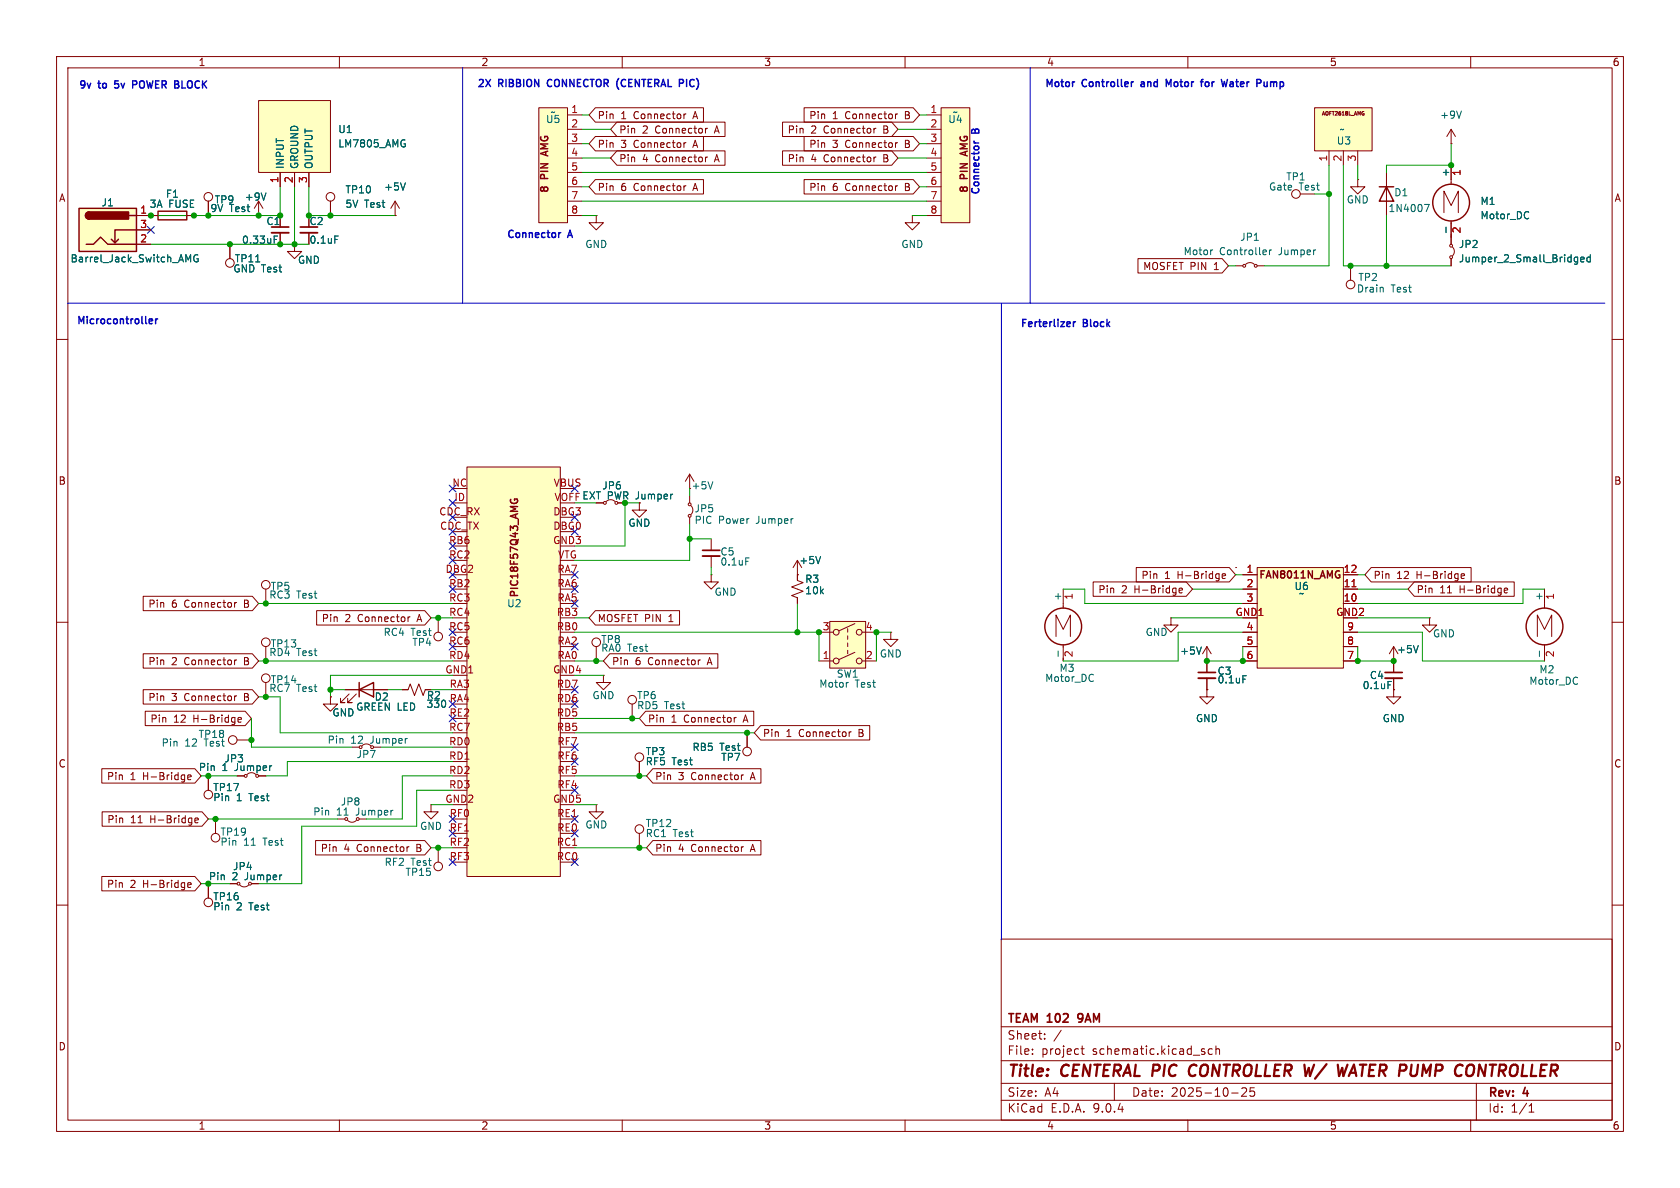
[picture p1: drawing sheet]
<svg xmlns="http://www.w3.org/2000/svg" width="297mm" height="210mm" viewBox="0 0 297 210" stroke-linecap="round" stroke-linejoin="round" font-family="sans-serif">
<g fill="none" stroke="#840000" stroke-width=".18">
<path d="M10 10h277v190h-277zM12 12h273v186h-273zM60 10v2M110 10v2M160 10v2M210 10v2M260 10v2M26.7 38.1h7.6M54.6 41.1v2.1M10 60h2M285 60h2M125.7 95.3v2"/>
<path d="M125.7 98.3v2M10 110h2M105.4 114.3v2.5M106.7 119.4v1.3h1.2l-1.2 1.2-1.3-1.2h1.3M106.7 119.4h.1M125.7 101.6v1.3h1.3l-1.3 1.2-1.2-1.2h1.2M125.7 101.6h.1M141 101.6v1l1 .4-2 .8 2 .7-2 .8 1 .4v1M285 110h2M58.4 123.2v1.3h1.3l-1.3 1.2-1.3-1.2h1.3M58.4 123.2h.1M111.8 124.5v2.5"/>
<path d="M10 160h2M177 166h108v32h-108zM285 160h2M60 198v2M110 198v2M160 198v2M177 194.5h108M177 191.5h108M177 187.5h108M177 181.5h108M182.5 186.3v.1M182.5 185.5v.1"/>
<path d="M184.7 183.6v.1M184.7 182.8v.1M187.6 182.1l-1.3 2M191.1 185.4h.6M191.3 184.9v1.3l.4 .2M197 191.5v3M210 198v2M214.3 185.5l-.4-.1-.3 .3v.4l.1 .2h.6M215 185.5l.2-.1 .3 .1 .1 .9M215 184.9v1.5M217.7 193.2h1.2M219.5 192.4l.6-.1 .2 .1 .1 .3-.9 1.1h.9"/>
<path d="M221.7 192.3h-.7v.7l.2-.1h.5l.1 .3-.1 .5-.2 .1-.5-.1M260 198v2M261 191.5v6.5M270.3 196.6h.9M270.3 195.5l.4-.4v1.5"/>
<circle cx="105.4" cy="113.5" r=".76"/>
<circle cx="111.8" cy="123.7" r=".76"/>
</g>
<path d="M210.3 189.9a.68 .68 0 0 0 .9 .2M211.2 188.2a.77 .77 0 0 0-.9 .5M238.2 188.2l-.7 2M238.7 189.6h1M239.4 188.2l-1 2M260.6 188.5l-.1 1M261.6 188.2l-.3 2" fill="none" stroke="#840000" stroke-width=".4"/>
<path d="M53.1 40.1h3M124.2 97.3h3.1M190.6 179.3v.7" fill="none" stroke="#840000" stroke-width=".3"/>
<path d="M53.1 41.1h3M124.2 98.3h3.1" fill="none" stroke="#840000" stroke-width=".33"/>
<path d="M59.2 41.7h.6M131.8 98.6h.6" fill="none" stroke="#006464" stroke-width=".18"/>
<path d="M27.9 37.3h5.1v1.6h-5.1z" fill="none" stroke="#840000" stroke-width=".25"/>
<path d="M95.2 19.1h5.1v20.3h-5.1z" fill="#ffffc2"/>
<g fill="none" stroke="#840000" stroke-width=".18">
<path d="M95.2 19.1h5.1v20.3h-5.1zM100.3 20.3h2.6M100.3 22.9h2.6M100.3 25.4h2.6M100.3 27.9h2.6M100.3 30.5h2.6M100.3 33h2.6M100.3 35.6h2.6M100.3 38.1h2.6M113 88.9v1.3h1.3l-1.3 1.2-1.2-1.2h1.2M121.9 83.8l-.7 1.3M121.9 83.8l.8 1.3"/>
<path d="M121.9 83.8v2.6M47 120.7v2.5"/>
<circle cx="47" cy="119.9" r=".76"/>
</g>
<path d="M95.6 27.1l1.2 .5" fill="none" stroke="#840000" stroke-width=".25"/>
<path d="M126 85.2l-.4 1.2" fill="none" stroke="#006464" stroke-width=".18"/>
<path d="M45.7 17.8h12.7v12.7h-12.7z" fill="#ffffc2"/>
<g fill="none" stroke="#840000" stroke-width=".18">
<path d="M45.7 17.8h12.7v12.7h-12.7zM45.7 38.1h.1M45.7 35.6l-.7 1.2M45.7 35.6l.8 1.2M45.7 35.6v2.5M49.5 30.5v2.5M52.1 30.5v2.5M54.6 30.5v2.5M58.4 35.6v2.5M69.8 38.1h.1M69.8 35.6l-.7 1.2M69.8 35.6l.8 1.2"/>
<path d="M69.8 35.6v2.5M161.3 38.1v1.3h-1.3l1.3 1.2 1.3-1.2h-1.3M161.3 38.1h.1M64 131.8a1.08 1.08 0 0 1 1.5 0M61.5 145a1.08 1.08 0 0 0 1.5 0M76.2 142.2v1.3h1.3l-1.3 1.3-1.3-1.3h1.3M76.2 142.2h.1"/>
<circle cx="58.4" cy="34.8" r=".76"/>
<circle cx="63.8" cy="132.1" r=".25"/>
<circle cx="61.2" cy="144.8" r=".25"/>
</g>
<path d="M47 34.1l-.4 1.3M71.4 25.4h.3v.5l-.3 .1M71.5 24.7l.1 .1M71.7 32.3l-.5 1.3" fill="none" stroke="#006464" stroke-width=".18"/>
<path d="M166.4 19.1h5v20.3h-5z" fill="#ffffc2"/>
<g fill="none" stroke="#840000" stroke-width=".18">
<path d="M166.4 19.1h5v20.3h-5zM36.8 35.6v2.5M105.4 38.1v1.3h-1.3l1.3 1.2 1.3-1.2h-1.3M105.4 38.1h.1M163.8 20.3h2.6M163.8 22.9h2.6M163.8 25.4h2.6M163.8 27.9h2.6M163.8 30.5h2.6M163.8 33h2.6M163.8 35.6h2.6M163.8 38.1h2.6"/>
<circle cx="36.8" cy="34.8" r=".76"/>
</g>
<path d="M169.7 27.1l1.3 .5" fill="none" stroke="#840000" stroke-width=".25"/>
<path d="M222.2 100.3h15.3v17.8h-15.3z" fill="#ffffc2"/>
<g fill="none" stroke="#840000" stroke-width=".18">
<path d="M218.4 100.3h.1M219.7 101.6h2.5M219.7 104.1h2.5M219.7 106.7h2.5M219.7 111.8h2.5M219.7 114.3h2.5M219.7 116.8h2.5M222.2 100.3h15.3v17.8h-15.3zM237.5 101.6h2.5M237.5 104.1h2.5M237.5 106.7h2.5M237.5 111.8h2.5"/>
<path d="M237.5 114.3h2.5M237.5 116.8h2.5M271.8 112.5v-3.8l1.2 2.6 1.3-2.6v3.8M273 104.1v3.4M273 114v2.8"/>
</g>
<g fill="none" stroke="#840000" stroke-width=".25">
<path d="M236.6 101.6h.3l-.1 .5"/>
<circle cx="273" cy="110.7" r="3.3"/>
</g>
<path d="M239 103.7h.7" fill="none" stroke="#a90000" stroke-width=".18"/>
<path d="M272.1 115.1v1M278.8 119.8h.1M278.9 120.9h-.1" fill="none" stroke="#006464" stroke-width=".18"/>
<path d="M14 36.8h10.1v7.7h-10.1z" fill="#ffffc2"/>
<g fill="none" stroke="#840000" stroke-width=".25">
<path d="M14 36.8h10.1v7.7h-10.1zM15.7 37.5a.64 .64 0 0 0-.6 .6 .64 .64 0 0 0 .6 .6M22.9 38.1h1.2M15.2 43.2h1.3l1.3-1.3 1.2 1.3h5.1M21 42.3l-.7 .6M24.1 40.6h-3.8v2.3l-.6-.6"/>
<circle cx="188" cy="110.7" r="3.3"/>
</g>
<g fill="#840000" stroke="#840000" stroke-width=".25">
<path d="M15.3 37.7l.4-.2v1.2a.63 .63 0 0 1-.5-.4 .63 .63 0 0 1 .1-.6z"/>
<path d="M15.7 37.5h7v1.2h-7z"/>
</g>
<g fill="none" stroke="#840000" stroke-width=".18">
<path d="M24.1 38.1h2.6M24.1 40.6h2.6M24.1 43.2h2.6M40.6 43.2v2.5M49.5 41.1v2.1M52.1 43.2v1.3h1.2l-1.2 1.2-1.3-1.2h1.3M52.1 43.2h.1M140.2 100.3l.8-1.2v2.5M141 101.6h.1M157.5 111.8v1.2h1.2l-1.2 1.3-1.3-1.3h1.3M157.5 111.8h.1M186.7 112.5v-3.8l1.3 2.6 1.2-2.6v3.8"/>
<path d="M188 104.1v3.4M188 114v2.8M207 109.2v1.3h1.3l-1.3 1.3-1.3-1.3h1.3M207 109.2h.1M213.4 116.8h.1M213.4 114.3v4.6M213.4 119.9v2M213.4 114.3l-.8 1.3M213.4 114.3l.7 1.3M245.6 115.6l.8-1.3v4.6M246.4 116.8h.1M246.4 119.9v2"/>
<path d="M252.7 109.2v1.3h1.3l-1.3 1.3-1.2-1.3h1.2M252.7 109.2h.1M213.4 121.9v1.3h1.2l-1.2 1.3-1.3-1.3h1.3M213.4 121.9h.1M246.4 121.9v1.3h1.2l-1.2 1.3-1.3-1.3h1.3M246.4 121.9h.1M77.5 149.9v2.5M105.4 142.2v1.3h1.3l-1.3 1.3-1.3-1.3h1.3M105.4 142.2h.1"/>
<circle cx="40.6" cy="46.5" r=".76"/>
<circle cx="77.5" cy="153.2" r=".76"/>
</g>
<g fill="none" stroke="#006464" stroke-width=".18">
<path d="M33.3 45.9l.4-.9v1.3M35 45.1a.59 .59 0 0 0-.8 .6 .59 .59 0 0 0 .8 .5v-.4h-.2M45.2 46.3h.7M48.5 42.3h.4M48.5 41.7h.6M145.1 98.4l-.5 1.2M187.1 115.1v1M193.2 119.3h.1M212.4 114.4l-.4 1.2M219.7 119.5h.6M250.7 114.1l-.4 1.3M193.3 120.3l-.1 .1"/>
<path d="M245.4 120.5h.6"/>
</g>
<path d="M48 40.1h3.1M211.8 118.9h3.1M244.9 118.9h3" fill="none" stroke="#840000" stroke-width=".3"/>
<path d="M48 41.1h3.1M211.8 119.9h3.1M244.9 119.9h3" fill="none" stroke="#840000" stroke-width=".33"/>
<path d="M146.7 109.9h6.3v8.2h-6.3z" fill="#ffffc2"/>
<g fill="none" stroke="#840000" stroke-width=".18">
<path d="M218.4 47h1.3M220.2 46.7a1.08 1.08 0 0 1 1.5 0M222.2 47h1.3M238.8 47v2.5M256.5 41.9v1.3M256.5 45.7v1.3M256.8 43.7a1.08 1.08 0 0 1 0 1.5M121.9 87.6v1.3M121.9 91.4v1.3M47 104.1v2.6M47 114.3v2.5M77.5 109.2v2.6"/>
<path d="M144.8 111.8h2.5M144.8 116.8h2.5M146.7 109.9h6.3v8.2h-6.3zM149.9 111.1v.7M149.9 112.4v.6M149.9 113.7v.6M149.9 114.9v.7M151.1 110.2l-2.8 1.3M151.1 115.3l-2.8 1.3M152.4 111.8h2.5M152.4 116.8h2.5M36.8 137.2v2.5"/>
<path d="M41.9 130.8h2.5M61 121.9h7.6M61.7 122.7l-1.5 1.5h.8h-.8v-.8M63 122.7l-1.5 1.5h.7h-.7v-.8M71.1 121.9h1l.4-1 .8 2 .7-2 .8 2 .4-1"/>
<circle cx="220" cy="47" r=".25"/>
<circle cx="222" cy="47" r=".25"/>
<circle cx="238.8" cy="50.3" r=".76"/>
<circle cx="256.5" cy="45.5" r=".25"/>
<circle cx="256.5" cy="43.4" r=".25"/>
<circle cx="121.9" cy="91.2" r=".25"/>
<circle cx="121.9" cy="89.2" r=".25"/>
<circle cx="47" cy="113.5" r=".76"/>
<circle cx="47" cy="103.4" r=".76"/>
<circle cx="77.5" cy="112.5" r=".76"/>
<circle cx="147.8" cy="116.8" r=".51"/>
<circle cx="147.8" cy="111.8" r=".51"/>
<circle cx="151.9" cy="111.8" r=".51"/>
<circle cx="151.9" cy="116.8" r=".51"/>
<circle cx="41.1" cy="130.8" r=".76"/>
<circle cx="36.8" cy="140.5" r=".76"/>
</g>
<path d="M63.5 121.9l2.5-1.2v2.5zM63.5 120.7v2.5" fill="none" stroke="#840000" stroke-width=".25"/>
<path d="M214.3 44.2h.1M223.8 44.2l.1 .3-.6 .1M224.4 44.2v.8M224.8 44.2l-.4 .2M244.5 50.8v.8M278.5 45.5h.4M278.9 45.5v1l-.2 .2M278.9 46.2l-.4 .1M279.5 45.9l.6-.1-.1-.3h-.4l-.1 .1v.6h.5M281.1 45.5h-.3l-.3 .2 .2 .5h.4M281.1 45v1.3" fill="none" stroke="#006464" stroke-width=".18"/>
<path d="M82.5 82.6h16.6v72.3h-16.6z" fill="#ffffc2"/>
<g fill="none" stroke="#840000" stroke-width=".18">
<path d="M240 31.8v1.2h1.3l-1.3 1.3-1.2-1.3h1.2M240 31.8h.1M245.1 30.5v7.6M80 88.9h2.5M82.5 82.6h16.6v72.3h-16.6zM36.8 156.2v2.6M38.1 144.8v2.5M42.4 156.5a1.08 1.08 0 0 0 1.5 0"/>
<circle cx="229.1" cy="34.3" r=".76"/>
<circle cx="36.8" cy="159.5" r=".76"/>
<circle cx="38.1" cy="148.1" r=".76"/>
<circle cx="42.2" cy="156.2" r=".25"/>
</g>
<path d="M243.8 33h2.6M245.1 33l1.3 2.6h-2.6zM90.3 88.3v.5l.2 .1M91 88.5v-.3l.4 .1v.5l-.2 .1" fill="none" stroke="#840000" stroke-width=".25"/>
<path d="M251.8 36.1h.9l-.6 1.3" fill="none" stroke="#006464" stroke-width=".18"/>
<path d="M232.4 19.1h10.2v7.6h-10.2z" fill="#ffffc2"/>
<g fill="none" stroke="#840000" stroke-width=".18">
<path d="M105.3 19h19.1v2.6h-19.1l-1.2-1.3zM142.2 19h19.2l1.2 1.3-1.2 1.3h-19.2zM232.4 19.1h10.2v7.6h-10.2zM24.1 38.1h3.8M33 38.1h1.3M36.8 35.6v2.5M45.7 38.1h.1M49.5 30.5v2.5M52.1 30.5v2.5M54.6 30.5v2.5M58.4 35.6v2.5M69.8 38.1h.1"/>
<path d="M105.3 24.1h19.1v2.6h-19.1l-1.2-1.3zM105.3 31.7h19.1v2.6h-19.1l-1.2-1.3zM109.1 26.7h19.1v2.5h-19.1l-1.2-1.3zM109.1 21.6h19.1v2.5h-19.1l-1.2-1.2zM121.3 25.2l-.4 .3M121.3 32.8l-.4 .3M121.3 20.1l-.4 .3M125.1 22.7l-.4 .2M125.1 27.8l-.4 .2M138.3 21.6h19.3l1.1 1.3-1.1 1.2h-19.3zM138.3 26.7h19.3l1.1 1.2-1.1 1.3h-19.3zM142.2 24.1h19.2l1.2 1.3-1.2 1.3h-19.2z"/>
<path d="M142.2 31.7h19.2l1.2 1.3-1.2 1.3h-19.2zM154.9 22.7l-.4 .2M154.9 27.8l-.4 .2M158.7 25.2l-.4 .3M158.7 32.8l-.4 .3M158.7 20.1l-.4 .3M234.9 26.7v2.5M237.5 26.7v2.5M240 26.7v2.5M255.3 37.6v-3.8l1.2 2.5 1.3-2.5v3.8M256.5 25.4h.1M256.5 22.9v2.5"/>
<path d="M256.5 29.2v3.4M256.5 39.1v4.1M256.5 22.9l-.7 1.2M256.5 22.9l.8 1.2M24.1 40.6h2.6M24.1 43.2h2.6M40.6 43.2v2.5M49.5 41.1v2.1M52.1 43.2h.1M54.6 41.1v2.1M201.2 45.7h14.9l1.1 1.3-1.1 1.3h-14.9zM256.5 45.7v1.3"/>
<path d="M25.3 115.6h19.3l1.1 1.2-1.1 1.3h-19.3zM25.3 105.4h19.3l1.1 1.3-1.1 1.3h-19.3zM41.8 116.7l-.3 .2M41.8 106.5l-.3 .2M56 107.9h19.1l1.1 1.3-1.1 1.3h-19.1zM72.5 109l-.4 .3M105.3 107.9h14.8v2.6h-14.8l-1.2-1.3zM107.8 115.6h19.1v2.5h-19.1l-1.1-1.3zM123.8 116.7l-.4 .2M141 101.6h.1M141 101.6v1M141 105.7v1"/>
<path d="M193.3 102.9h16.4l1.1 1.2-1.1 1.3h-16.4zM200.9 100.3h16.4l1.1 1.3-1.1 1.3h-16.4zM208.4 104.4l.6-.1v-.3h-.4l-.2 .1 .1 .6h.5M213.4 116.8h.1M213.4 116.8v2.1M213.4 119.9v2M216.1 101.8l.6-.1-.1-.2-.4-.1-.1 .2v.6h.5M219.7 101.6h2.5M219.7 104.1h2.5M219.7 106.7h2.5M219.7 111.8h2.5M219.7 114.3h2.5"/>
<path d="M219.7 116.8h2.5M237.5 101.6h2.5M237.5 104.1h2.5M237.5 106.7h2.5M237.5 111.8h2.5M237.5 114.3h2.5M237.5 116.8h2.5M242.4 100.3h17.7v2.6h-17.7l-1.1-1.3zM246.4 116.8h.1M246.4 116.8v2.1M246.4 119.9v2M250 102.9h17.7v2.5h-17.7l-1.1-1.3z"/>
<path d="M258.3 101.8l.6-.1v-.2l-.4-.1-.2 .2 .1 .6h.5M265.9 104.4l.6-.1v-.3h-.4l-.2 .1 .1 .6h.5M18 135.9h16.4l1.2 1.3-1.2 1.2h-16.4zM25.3 121.9h19.3l1.1 1.3-1.1 1.3h-19.3zM25.7 125.7h17.6l1.1 1.3-1.1 1.3h-17.6zM33.2 137.4l.6-.1-.1-.3h-.3l-.2 .2v.6h.5M36.8 137.2v2.5M41.8 123l-.3 .3M42.1 127.2l.6-.1-.1-.2-.3-.1-.2 .2v.6h.5M58.4 123.2h.1M61 121.9h2.5M66 121.9h2.6"/>
<path d="M71.1 121.9h1M113 134.6v2.6M114.1 125.7h19.2v2.6h-19.2l-1.1-1.3zM115.4 135.9h19.1v2.5h-19.1l-1.1-1.2zM130.2 126.8l-.4 .3M131.4 137l-.3 .2M132.1 129.5v2.6M134.5 128.3h19.3v2.5h-19.3l-1.2-1.3zM150.5 129.4l-.4 .2M213.4 121.9h.1M246.4 121.9h.1M18 154.9h16.4l1.2 1.3-1.2 1.3h-16.4z"/>
<path d="M18.1 143.5h17.6l1.1 1.3-1.1 1.3h-17.6zM33.2 156.5l.6-.2-.1-.2-.3-.1-.2 .2v.6h.5M34.5 145l.6-.1-.1-.2-.4-.1-.1 .2v.6h.5M36.8 156.2v2.6M55.8 148.6h19.3l1.1 1.3-1.1 1.2h-19.3zM72.3 149.7l-.4 .2M113 147.3v2.6M115.4 148.6h19.1v2.5h-19.1l-1.1-1.2zM131.4 149.7l-.3 .2"/>
<circle cx="113" cy="133.9" r=".76"/>
<circle cx="132.1" cy="132.8" r=".76"/>
<circle cx="113" cy="146.6" r=".76"/>
</g>
<circle cx="256.5" cy="35.8" r="3.3" fill="none" stroke="#840000" stroke-width=".25"/>
<g fill="none" stroke="#006464" stroke-width=".18">
<path d="M258.4 19.6l-.5 1.3M47 34.1l-.4 1.3M71.4 25.4h.3v.5l-.3 .1M71.5 24.7l.1 .1M71.7 32.3l-.5 1.3M270.2 37.5h.1M270.3 38.6h-.1M33.3 45.9l.4-.9v1.3M35 45.1a.59 .59 0 0 0-.8 .6 .59 .59 0 0 0 .8 .5v-.4h-.2M45.2 46.3h.7M48.5 41.7h.6M48.5 42.3h.4"/>
<path d="M59.2 41.7h.6M255.6 40.2v.9M278.5 45.5h.4M278.9 46.2l-.4 .1M278.9 45.5v1l-.2 .2M279.5 45.9l.6-.1-.1-.3h-.4l-.1 .1v.6h.5M281.1 45.5h-.3l-.3 .2 .2 .5h.4M281.1 45v1.3M145.1 98.4l-.5 1.2M212.4 114.4l-.4 1.2M219.7 119.5h.6M250.7 114.1l-.4 1.3"/>
<path d="M245.4 120.5h.6"/>
</g>
<path d="M81.8 11.9v41.7M182.1 11.9v41.7M11.9 53.6h271.8M177 53.6v112.5" fill="none" stroke="#0000c2" stroke-width=".18"/>
<g fill="none" stroke="#009600" stroke-width=".18">
<path d="M49.5 33v5.1h-22.8M52.1 33v10.2M54.6 33v5.1h15.2M102.9 38.1h2.5M102.9 30.5h60.9M102.9 35.6h60.9M102.9 20.3h1.2M102.9 22.9h5M102.9 27.9h5M102.9 25.4h1.2M102.9 33h1.2M158.7 22.9h5.1"/>
<path d="M158.7 27.9h5.1M161.3 38.1h2.5M162.6 20.3h1.2M162.6 25.4h1.2M162.6 33h1.2M232.4 34.3h2.5M234.9 29.2v17.8h-11.4M237.5 29.2v17.8h19M240 29.2v2.6M245.1 38.1v8.9M256.5 25.4v3.8h-11.4v1.3M26.7 43.2h27.9"/>
<path d="M217.2 47h1.2M101.6 88.9h3.8M110.5 88.9v7.6h-8.9M121.9 86.4v1.2M121.9 92.7v6.4h-20.3M121.9 95.3h3.8M45.7 116.8h34.3M45.7 106.7h34.3M76.2 109.2h3.8M80 119.4h-21.6v3.8M101.6 119.4h5.1M101.6 116.8h5.1"/>
<path d="M101.6 111.8h43.2v5M101.6 109.2h2.5M125.7 100.3v1.3M141 106.7v5.1M157.5 111.8h-2.6v5M188 104.1h3.8v2.6h27.9M207 109.2h12.7M210.8 104.1h8.9M218.4 101.6h1.3M219.7 111.8h-11.4v5h-20.3M219.7 114.3v2.5h-6.3M240 114.3v2.5h6.4"/>
<path d="M240 111.8h11.5v5h21.5M240 109.2h12.7M240 104.1h8.9M240 101.6h1.3M273 104.1h-3.8v2.6h-29.2M35.6 137.2h6.3M44.4 127v5.1h17.8M45.7 123.2h3.8v6.3h30.5M58.4 121.9h2.6M67.3 132.1h12.7M68.6 121.9h2.5M76.2 121.9h3.8"/>
<path d="M80 137.2h-8.9v7.6h-6.3M80 134.6h-29.2v2.6h-3.8M80 139.7h-6.3v6.4h-20.4v10.1h-7.6M101.6 129.5h31.7M101.6 137.2h12.7M101.6 127h11.4M35.6 156.2h5M36.8 144.8h22.9M76.2 149.9h3.8M76.2 142.2h3.8M101.6 149.9h12.7M101.6 142.2h3.8"/>
</g>
<g fill="none" stroke="#000084" stroke-width=".18">
<path d="M26.1 40l1.2 1.2M27.3 40l-1.2 1.2M79.4 98.5l1.2 1.2M79.4 90.8l1.2 1.2M79.4 93.4l1.2 1.2M79.4 95.9l1.2 1.2M79.4 88.3l1.2 1.2M79.4 85.8l1.2 1.2M80.6 98.5l-1.2 1.2M80.6 90.8l-1.2 1.2M80.6 93.4l-1.2 1.2M80.6 95.9l-1.2 1.2"/>
<path d="M80.6 88.3l-1.2 1.2M80.6 85.8l-1.2 1.2M101 85.8l1.2 1.2M101 90.8l1.2 1.2M101 93.4l1.2 1.2M102.2 85.8l-1.2 1.2M102.2 90.8l-1.2 1.2M102.2 93.4l-1.2 1.2M79.4 103.5l1.2 1.2M79.4 101l1.2 1.2M79.4 113.7l1.2 1.2M79.4 111.2l1.2 1.2"/>
<path d="M80.6 103.5l-1.2 1.2M80.6 101l-1.2 1.2M80.6 113.7l-1.2 1.2M80.6 111.2l-1.2 1.2M101 101l1.2 1.2M101 103.5l1.2 1.2M101 106.1l1.2 1.2M101 113.7l1.2 1.2M102.2 101l-1.2 1.2M102.2 103.5l-1.2 1.2M102.2 106.1l-1.2 1.2M102.2 113.7l-1.2 1.2"/>
<path d="M79.4 126.4l1.2 1.2M79.4 123.9l1.2 1.2M80.6 126.4l-1.2 1.2M80.6 123.9l-1.2 1.2M101 123.9l1.2 1.2M101 139.1l1.2 1.2M101 131.5l1.2 1.2M101 134l1.2 1.2M101 121.3l1.2 1.2M102.2 123.9l-1.2 1.2M102.2 139.1l-1.2 1.2M102.2 131.5l-1.2 1.2"/>
<path d="M102.2 134l-1.2 1.2M102.2 121.3l-1.2 1.2M79.4 144.2l1.2 1.2M79.4 151.8l1.2 1.2M79.4 146.7l1.2 1.2M80.6 144.2l-1.2 1.2M80.6 151.8l-1.2 1.2M80.6 146.7l-1.2 1.2M101 146.7l1.2 1.2M101 151.8l1.2 1.2M101 144.2l1.2 1.2M102.2 146.7l-1.2 1.2"/>
<path d="M102.2 151.8l-1.2 1.2M102.2 144.2l-1.2 1.2"/>
</g>
<g fill="none" stroke="#0000c2" stroke-width=".25">
<path d="M23.5 15h.4M23.9 14.3h-.4v1.3M109.2 15.4l.2 .4M109.4 13.9l-.2 .3M120.8 14.2v.4M200.2 14.5h.2M207 14l-.4 .9-.4-.9v1.3M212.2 14.5h.5M212.6 14h.1M213.3 14.5l-.2 .2v.4l.2 .2M217 14l-.3 1.3M217.5 14.9v.3"/>
<path d="M223.5 15.1l.2 .2 .3-.1M224 14.5v.8M172.2 24.9l.1 .3M26.8 56.4l.2 .3-.6 .1M26.9 57.2h-.1M27.5 56.4v.8M27.9 56.4l-.4 .2M99.1 41.1l-.3 .2M189.8 56.9v.8M190.1 56.9l-.3 .2"/>
</g>
<path d="M239 103.7h.7" fill="none" stroke="#a90000" stroke-width=".18"/>
<g fill="#009600" stroke="#009600" stroke-width=".18">
<circle cx="26.7" cy="38.1" r=".46"/>
<circle cx="34.3" cy="38.1" r=".46"/>
<circle cx="54.6" cy="38.1" r=".46"/>
<circle cx="49.5" cy="43.2" r=".46"/>
<circle cx="52.1" cy="43.2" r=".46"/>
<circle cx="49.5" cy="38.1" r=".46"/>
<circle cx="58.4" cy="38.1" r=".46"/>
<circle cx="45.7" cy="38.1" r=".46"/>
<circle cx="36.8" cy="38.1" r=".46"/>
<circle cx="40.6" cy="43.2" r=".46"/>
<circle cx="154.9" cy="111.8" r=".46"/>
<circle cx="113" cy="137.2" r=".46"/>
<circle cx="113" cy="149.9" r=".46"/>
<circle cx="77.5" cy="149.9" r=".46"/>
<circle cx="47" cy="116.8" r=".46"/>
<circle cx="47" cy="123.2" r=".46"/>
<circle cx="47" cy="106.7" r=".46"/>
<circle cx="44.4" cy="130.8" r=".46"/>
<circle cx="36.8" cy="137.2" r=".46"/>
<circle cx="36.8" cy="156.2" r=".46"/>
<circle cx="38.1" cy="144.8" r=".46"/>
<circle cx="77.5" cy="109.2" r=".46"/>
<circle cx="58.4" cy="121.9" r=".46"/>
<circle cx="105.4" cy="116.8" r=".46"/>
<circle cx="132.1" cy="129.5" r=".46"/>
<circle cx="141" cy="111.8" r=".46"/>
<circle cx="144.8" cy="111.8" r=".46"/>
<circle cx="121.9" cy="95.3" r=".46"/>
<circle cx="111.8" cy="127" r=".46"/>
<circle cx="256.5" cy="29.2" r=".46"/>
<circle cx="234.9" cy="34.3" r=".46"/>
<circle cx="238.8" cy="47" r=".46"/>
<circle cx="245.1" cy="47" r=".46"/>
<circle cx="246.4" cy="116.8" r=".46"/>
<circle cx="219.7" cy="116.8" r=".46"/>
<circle cx="213.4" cy="116.8" r=".46"/>
<circle cx="240" cy="116.8" r=".46"/>
</g>
<g font-size="2.8" fill="#840000">
<text x="178" y="190.9">Title:</text>
<text x="187.7" y="190.9">CENTERAL PIC</text>
<text x="211.8" y="190.9">CONTROLLER W/</text>
<text x="239.7" y="190.9">WATER PUMP</text>
<text x="262.1" y="190.9">CONTROLLER</text>
</g>
<g font-size="2.1" fill="#840000">
<text x="178" y="184">Sheet:</text>
<text x="178" y="181.2">TEAM 102</text>
<text x="191.3" y="181.2">9AM</text>
<text x="178" y="186.7">File:</text>
<text x="184.1" y="186.7">project</text>
<text x="193.2" y="186.7">schematic.kicad_sch</text>
<text x="178" y="196.9">KiCad</text>
<text x="178" y="194.1">Size:</text>
<text x="184.7" y="194.1">A4</text>
<text x="185.7" y="196.9">E.D.A.</text>
<text x="193.3" y="196.9">9.0.4</text>
<text x="200" y="194.1">Date:</text>
<text x="207" y="194.1">2025-10-25</text>
<text x="263" y="194.3">Rev:</text>
<text x="263" y="196.9">Id:</text>
<text x="267.1" y="196.9">1/1</text>
<text x="269.4" y="194.3">4</text>
</g>
<g font-size="1.8" fill="#840000">
<text x="35" y="11.9">1</text>
<text x="85" y="11.9">2</text>
<text x="135" y="11.9">3</text>
<text x="185" y="11.9">4</text>
<text x="235" y="11.9">5</text>
<text x="285" y="11.9">6</text>
<text x="105.6" y="21.3">Pin</text>
<text x="109.4" y="23.8">Pin</text>
<text x="109.8" y="21.3">1</text>
<text x="112.1" y="21.3">Connector</text>
<text x="113.6" y="23.8">2</text>
<text x="116" y="23.8">Connector</text>
<text x="122.9" y="21.3">A</text>
<text x="126.7" y="23.8">A</text>
<text x="139.2" y="23.8">Pin</text>
<text x="143" y="21.3">Pin</text>
<text x="143.4" y="23.8">2</text>
<text x="145.7" y="23.8">Connector</text>
<text x="147.2" y="21.3">1</text>
<text x="149.5" y="21.3">Connector</text>
<text x="156.5" y="23.8">B</text>
<text x="160.3" y="21.3">B</text>
<text x="97.3" y="26.9" transform="rotate(-90 97.3 26.9)">AMG</text>
<text x="105.6" y="26.4">Pin</text>
<text x="109.4" y="28.9">Pin</text>
<text x="109.8" y="26.4">3</text>
<text x="112.1" y="26.4">Connector</text>
<text x="113.6" y="28.9">4</text>
<text x="116" y="28.9">Connector</text>
<text x="122.9" y="26.4">A</text>
<text x="126.7" y="28.9">A</text>
<text x="139.2" y="28.9">Pin</text>
<text x="143" y="26.4">Pin</text>
<text x="143.4" y="28.9">4</text>
<text x="145.7" y="28.9">Connector</text>
<text x="147.2" y="26.4">3</text>
<text x="149.5" y="26.4">Connector</text>
<text x="156.5" y="28.9">B</text>
<text x="160.3" y="26.4">B</text>
<text x="171.4" y="26.9" transform="rotate(-90 171.4 26.9)">AMG</text>
<text x="10.3" y="35.9">A</text>
<text x="97.3" y="34.3" transform="rotate(-90 97.3 34.3)">8</text>
<text x="97.3" y="31.6" transform="rotate(-90 97.3 31.6)">PIN</text>
<text x="105.6" y="34">Pin</text>
<text x="109.8" y="34">6</text>
<text x="112.1" y="34">Connector</text>
<text x="122.9" y="34">A</text>
<text x="143" y="34">Pin</text>
<text x="147.2" y="34">6</text>
<text x="149.5" y="34">Connector</text>
<text x="160.3" y="34">B</text>
<text x="171.4" y="31.6" transform="rotate(-90 171.4 31.6)">PIN</text>
<text x="285.3" y="35.9">A</text>
<text x="47" y="40">C1</text>
<text x="54.6" y="40">C2</text>
<text x="202" y="47.9">MOSFET PIN</text>
<text x="214.7" y="47.9">1</text>
<text x="10.3" y="85.9">B</text>
<text x="285.3" y="85.9">B</text>
<text x="26.1" y="107.6">Pin</text>
<text x="30.3" y="107.6">6</text>
<text x="32.7" y="107.6">Connector</text>
<text x="43.4" y="107.6">B</text>
<text x="91.9" y="105.8" transform="rotate(-90 91.9 105.8)">PIC18F57Q43_AMG</text>
<text x="194.1" y="105.1">Pin</text>
<text x="198.3" y="105.1">2</text>
<text x="200.6" y="105.1">H-Bridge</text>
<text x="201.7" y="102.6">Pin</text>
<text x="205.9" y="102.6">1</text>
<text x="208.3" y="102.6">H-Bridge</text>
<text x="222.4" y="102.6">FAN8011N_AMG</text>
<text x="242.7" y="102.6">Pin</text>
<text x="246.9" y="102.6">12</text>
<text x="250.3" y="105.1">Pin</text>
<text x="250.5" y="102.6">H-Bridge</text>
<text x="254.5" y="105.1">11</text>
<text x="258.1" y="105.1">H-Bridge</text>
<text x="56.8" y="110.2">Pin</text>
<text x="61" y="110.2">2</text>
<text x="63.4" y="110.2">Connector</text>
<text x="74.1" y="110.2">A</text>
<text x="105.6" y="110.2">MOSFET PIN</text>
<text x="118.3" y="110.2">1</text>
<text x="26.1" y="117.8">Pin</text>
<text x="30.3" y="117.8">2</text>
<text x="32.7" y="117.8">Connector</text>
<text x="43.4" y="117.8">B</text>
<text x="108.1" y="117.8">Pin</text>
<text x="112.3" y="117.8">6</text>
<text x="114.7" y="117.8">Connector</text>
<text x="125.4" y="117.8">A</text>
<text x="26.1" y="124.1">Pin</text>
<text x="30.3" y="124.1">3</text>
<text x="32.7" y="124.1">Connector</text>
<text x="43.4" y="124.1">B</text>
<text x="75.4" y="123.8">R2</text>
<text x="26.5" y="128">Pin</text>
<text x="30.7" y="128">12</text>
<text x="34.3" y="128">H-Bridge</text>
<text x="114.5" y="128">Pin</text>
<text x="118.7" y="128">1</text>
<text x="121" y="128">Connector</text>
<text x="131.8" y="128">A</text>
<text x="134.8" y="130.5">Pin</text>
<text x="139" y="130.5">1</text>
<text x="141.4" y="130.5">Connector</text>
<text x="152.1" y="130.5">B</text>
<text x="10.3" y="135.9">C</text>
<text x="41.6" y="136.5">Jumper</text>
<text x="285.3" y="135.9">C</text>
<text x="18.8" y="138.1">Pin</text>
<text x="23" y="138.1">1</text>
<text x="25.4" y="138.1">H-Bridge</text>
<text x="115.7" y="138.1">Pin</text>
<text x="119.9" y="138.1">3</text>
<text x="122.3" y="138.1">Connector</text>
<text x="133" y="138.1">A</text>
<text x="18.9" y="145.7">Pin</text>
<text x="23.1" y="145.7">11</text>
<text x="26.7" y="145.7">H-Bridge</text>
<text x="41" y="155.8">2</text>
<text x="43.4" y="155.8">Jumper</text>
<text x="56.6" y="150.8">Pin</text>
<text x="60.8" y="150.8">4</text>
<text x="63.2" y="150.8">Connector</text>
<text x="73.9" y="150.8">B</text>
<text x="115.7" y="150.8">Pin</text>
<text x="119.9" y="150.8">4</text>
<text x="122.3" y="150.8">Connector</text>
<text x="133" y="150.8">A</text>
<text x="18.8" y="157.2">Pin</text>
<text x="23" y="157.2">2</text>
<text x="25.4" y="157.2">H-Bridge</text>
<text x="10.3" y="185.9">D</text>
<text x="285.3" y="185.9">D</text>
<text x="35" y="199.9">1</text>
<text x="85" y="199.9">2</text>
<text x="135" y="199.9">3</text>
<text x="185" y="199.9">4</text>
<text x="235" y="199.9">5</text>
<text x="285" y="199.9">6</text>
</g>
<g font-size="1.8" fill="#0000c2">
<text x="13.8" y="16">9v</text>
<text x="17.4" y="16">to</text>
<text x="20.8" y="16">5v</text>
<text x="24.4" y="16">POWER</text>
<text x="32.4" y="16">BLOCK</text>
<text x="84.2" y="15.8">2X</text>
<text x="88.1" y="15.8">RIBBION</text>
<text x="97.3" y="15.8">CONNECTOR</text>
<text x="110" y="15.8">(CENTERAL</text>
<text x="121.6" y="15.8">PIC)</text>
<text x="184.6" y="15.8">Motor</text>
<text x="191.3" y="15.8">Controller</text>
<text x="202.2" y="15.8">and</text>
<text x="207.1" y="15.8">Motor</text>
<text x="213.9" y="15.8">for</text>
<text x="218" y="15.8">Water</text>
<text x="224.7" y="15.8">Pump</text>
<text x="173.5" y="23.6" transform="rotate(-90 173.5 23.6)">B</text>
<text x="171.4" y="34.3" transform="rotate(-90 171.4 34.3)">8</text>
<text x="173.5" y="34.6" transform="rotate(-90 173.5 34.6)">Connector</text>
<text x="89.4" y="42.4">Connector</text>
<text x="100.5" y="42.4">A</text>
<text x="13.4" y="57.7">Microcontroller</text>
<text x="180.3" y="58.2">Ferterlizer</text>
<text x="191.5" y="58.2">Block</text>
</g>
<g font-size="1.8" fill="#006464">
<text x="59.7" y="23.7">U1</text>
<text x="96.4" y="21.9">U5</text>
<text x="97.2" y="20.7">~</text>
<text x="167.5" y="21.9">U4</text>
<text x="168.4" y="20.7">~</text>
<text x="236.7" y="23.7">~</text>
<text x="254.5" y="21.2">+9V</text>
<text x="50.4" y="30" transform="rotate(-90 50.4 30)">INPUT</text>
<text x="52.9" y="30" transform="rotate(-90 52.9 30)">GROUND</text>
<text x="55.5" y="30" transform="rotate(-90 55.5 30)">OUTPUT</text>
<text x="59.7" y="26.3">LM7805_AMG</text>
<text x="236.2" y="25.8">U3</text>
<text x="29.2" y="35.2">F1</text>
<text x="43.2" y="35.7">+9V</text>
<text x="61" y="34.4">TP10</text>
<text x="67.8" y="33.9">+5V</text>
<text x="224.2" y="33.9">Gate</text>
<text x="227.3" y="32.1">TP1</text>
<text x="229.7" y="33.9">Test</text>
<text x="246.4" y="34.9">D1</text>
<text x="256.3" y="31.4" transform="rotate(-90 256.3 31.4)">+</text>
<text x="17.9" y="36.7">J1</text>
<text x="26.4" y="36.9">3A</text>
<text x="29.8" y="36.9">FUSE</text>
<text x="37.1" y="37.7">9V</text>
<text x="37.9" y="36.2">TP9</text>
<text x="40.6" y="37.7">Test</text>
<text x="61" y="36.9">5V</text>
<text x="64.4" y="36.9">Test</text>
<text x="238" y="36.2">GND</text>
<text x="245.4" y="37.7">1N4007</text>
<text x="261.6" y="36.4">M1</text>
<text x="261.6" y="39">Motor_DC</text>
<text x="12.4" y="46.6">Barrel_Jack_Switch_AMG</text>
<text x="41.4" y="46.6">TP11</text>
<text x="42.7" y="43.3">0.33uF</text>
<text x="52.6" y="46.8">GND</text>
<text x="54.6" y="43.3">0.1uF</text>
<text x="103.4" y="44">GND</text>
<text x="159.3" y="44">GND</text>
<text x="209.1" y="45.3">Motor</text>
<text x="215.6" y="45.3">Controller</text>
<text x="219.2" y="42.8">JP1</text>
<text x="226.2" y="45.3">Jumper</text>
<text x="257.8" y="44">JP2</text>
<text x="257.8" y="46.6">Jumper_2_Small_Bridged</text>
<text x="41.2" y="48.4">GND Test</text>
<text x="239.8" y="51.9">Drain</text>
<text x="240" y="49.9">TP2</text>
<text x="245.9" y="51.9">Test</text>
<text x="106.4" y="86.7">JP6</text>
<text x="122.2" y="86.7">+5V</text>
<text x="111" y="93.3">GND</text>
<text x="122.7" y="90.8">JP5</text>
<text x="122.7" y="92.8">PIC</text>
<text x="127" y="92.8">Power</text>
<text x="133.8" y="92.8">Jumper</text>
<text x="127.3" y="98.4">C5</text>
<text x="127.3" y="100.2">0.1uF</text>
<text x="141.2" y="99.9">+5V</text>
<text x="47.5" y="106">RC3</text>
<text x="47.8" y="104.5">TP5</text>
<text x="52.4" y="106">Test</text>
<text x="89.6" y="107.5">U2</text>
<text x="126.2" y="105.5">GND</text>
<text x="142.2" y="103.2">R3</text>
<text x="142.2" y="105.3">10k</text>
<text x="187.7" y="106.3" transform="rotate(-90 187.7 106.3)">+</text>
<text x="228.8" y="104.5">U6</text>
<text x="229.6" y="105.8">~</text>
<text x="272.8" y="106.3" transform="rotate(-90 272.8 106.3)">+</text>
<text x="67.7" y="112.6">RC4</text>
<text x="72.6" y="112.6">Test</text>
<text x="106.2" y="113.9">TP8</text>
<text x="202.4" y="112.6">GND</text>
<text x="253.2" y="112.9">GND</text>
<text x="47.5" y="116.2">RD4</text>
<text x="47.8" y="114.7">TP13</text>
<text x="52.4" y="116.2">Test</text>
<text x="72.8" y="114.4">TP4</text>
<text x="106.2" y="115.4">RA0</text>
<text x="110.9" y="115.4">Test</text>
<text x="147.8" y="120">SW1</text>
<text x="155.4" y="116.4">GND</text>
<text x="187.2" y="119">M3</text>
<text x="208.5" y="115.9">+5V</text>
<text x="215.1" y="119.5">C3</text>
<text x="246.9" y="115.7">+5V</text>
<text x="272" y="119.2">M2</text>
<text x="47.5" y="122.5">RC7</text>
<text x="47.8" y="121">TP14</text>
<text x="52.4" y="122.5">Test</text>
<text x="62.9" y="125.8">GREEN LED</text>
<text x="66.1" y="124.1">D2</text>
<text x="75.3" y="125.3">330</text>
<text x="104.6" y="123.8">GND</text>
<text x="112.5" y="123.8">TP6</text>
<text x="112.5" y="125.6">RD5</text>
<text x="117.5" y="125.6">Test</text>
<text x="144.7" y="121.8">Motor</text>
<text x="151.2" y="121.8">Test</text>
<text x="184.7" y="120.8">Motor_DC</text>
<text x="215.1" y="121">0.1uF</text>
<text x="240.8" y="122">0.1uF</text>
<text x="242.1" y="120.2">C4</text>
<text x="270.3" y="121.3">Motor_DC</text>
<text x="35" y="130.7">TP18</text>
<text x="57.8" y="131.7">Pin</text>
<text x="58.7" y="126.8">GND</text>
<text x="62" y="131.7">12</text>
<text x="65.6" y="131.7">Jumper</text>
<text x="211.3" y="127.9">GND</text>
<text x="244.3" y="127.9">GND</text>
<text x="28.5" y="132.2">Pin</text>
<text x="32.7" y="132.2">12</text>
<text x="35.1" y="136.5">Pin</text>
<text x="36.3" y="132.2">Test</text>
<text x="39.2" y="136.5">1</text>
<text x="39.6" y="135">JP3</text>
<text x="62.9" y="134.2">JP7</text>
<text x="114.1" y="133.7">TP3</text>
<text x="114.1" y="135.5">RF5</text>
<text x="118.8" y="135.5">Test</text>
<text x="122.3" y="132.9">RB5</text>
<text x="127.2" y="132.9">Test</text>
<text x="127.4" y="134.7">TP7</text>
<text x="37.6" y="141.8">Pin</text>
<text x="37.6" y="140.1">TP17</text>
<text x="41.8" y="141.8">1</text>
<text x="44.2" y="141.8">Test</text>
<text x="60.2" y="142.6">JP8</text>
<text x="38.9" y="147.9">TP19</text>
<text x="38.9" y="149.7">Pin</text>
<text x="43.1" y="149.7">11</text>
<text x="46.7" y="149.7">Test</text>
<text x="55.3" y="144.4">Pin</text>
<text x="59.5" y="144.4">11</text>
<text x="63.1" y="144.4">Jumper</text>
<text x="74.2" y="146.9">GND</text>
<text x="103.4" y="146.7">GND</text>
<text x="114.1" y="148.2">RC1</text>
<text x="114.1" y="146.4">TP12</text>
<text x="119" y="148.2">Test</text>
<text x="36.8" y="155.8">Pin</text>
<text x="41.1" y="154">JP4</text>
<text x="67.9" y="153.3">RF2</text>
<text x="71.6" y="155">TP15</text>
<text x="72.6" y="153.3">Test</text>
<text x="37.6" y="161.1">Pin</text>
<text x="37.6" y="159.4">TP16</text>
<text x="41.8" y="161.1">2</text>
<text x="44.2" y="161.1">Test</text>
</g>
<g font-size="1.8" fill="#a90000">
<text x="100.9" y="20.1">1</text>
<text x="100.9" y="22.6">2</text>
<text x="164.4" y="20.1">1</text>
<text x="164.4" y="22.6">2</text>
<text x="100.9" y="25.1">3</text>
<text x="100.9" y="27.7">4</text>
<text x="164.4" y="25.1">3</text>
<text x="164.4" y="27.7">4</text>
<text x="234.7" y="28.6" transform="rotate(-90 234.7 28.6)">1</text>
<text x="237.2" y="28.6" transform="rotate(-90 237.2 28.6)">2</text>
<text x="239.8" y="28.6" transform="rotate(-90 239.8 28.6)">3</text>
<text x="49.3" y="32.5" transform="rotate(-90 49.3 32.5)">1</text>
<text x="51.8" y="32.5" transform="rotate(-90 51.8 32.5)">2</text>
<text x="54.4" y="32.5" transform="rotate(-90 54.4 32.5)">3</text>
<text x="100.9" y="30.2">5</text>
<text x="100.9" y="32.8">6</text>
<text x="100.9" y="35.3">7</text>
<text x="164.4" y="30.2">5</text>
<text x="164.4" y="32.8">6</text>
<text x="164.4" y="35.3">7</text>
<text x="258.5" y="31.2" transform="rotate(-90 258.5 31.2)">1</text>
<text x="24.7" y="37.8">1</text>
<text x="24.7" y="40.4">3</text>
<text x="100.9" y="37.8">8</text>
<text x="164.4" y="37.8">8</text>
<text x="258.5" y="41.3" transform="rotate(-90 258.5 41.3)">2</text>
<text x="24.7" y="42.9">2</text>
<text x="79.9" y="86.1">NC</text>
<text x="80.2" y="88.6">ID</text>
<text x="97.8" y="86.1">VBUS</text>
<text x="97.9" y="88.6">VOFFEXT PWR Jumper</text>
<text x="77.5" y="91.2">CDC_RX</text>
<text x="77.7" y="93.7">CDC_TX</text>
<text x="97.7" y="91.2">DBG3</text>
<text x="97.7" y="93.7">DBG0</text>
<text x="78.7" y="101.3">DBG2</text>
<text x="79.3" y="96.3">RB6</text>
<text x="79.3" y="98.8">RC2</text>
<text x="97.7" y="96.3">GND3</text>
<text x="98.4" y="101.3">RA7</text>
<text x="98.6" y="98.8">VTG</text>
<text x="220.3" y="101.3">1</text>
<text x="237.4" y="101.3">12</text>
<text x="79.3" y="103.9">RB2</text>
<text x="79.3" y="106.4">RC3</text>
<text x="98.4" y="103.9">RA6</text>
<text x="98.4" y="106.4">RA5</text>
<text x="189.9" y="106.1" transform="rotate(-90 189.9 106.1)">1</text>
<text x="220.3" y="103.9">2</text>
<text x="220.3" y="106.4">3</text>
<text x="237.4" y="103.9">11</text>
<text x="237.4" y="106.4">10</text>
<text x="275" y="106.1" transform="rotate(-90 275 106.1)">1</text>
<text x="79.3" y="109">RC4</text>
<text x="79.3" y="111.5">RC5</text>
<text x="98.4" y="109">RB3</text>
<text x="98.4" y="111.5">RB0</text>
<text x="145.3" y="111.5">3</text>
<text x="153" y="111.5">4</text>
<text x="218.3" y="109">GND1</text>
<text x="220.3" y="111.5">4</text>
<text x="236.1" y="109">GND2</text>
<text x="238.1" y="111.5">9</text>
<text x="78.6" y="119.1">GND1</text>
<text x="79.3" y="114">RC6</text>
<text x="79.3" y="116.6">RD4</text>
<text x="97.7" y="119.1">GND4</text>
<text x="98.4" y="114">RA2</text>
<text x="98.4" y="116.6">RA0</text>
<text x="145.3" y="116.6">1</text>
<text x="153" y="116.6">2</text>
<text x="189.9" y="116.3" transform="rotate(-90 189.9 116.3)">2</text>
<text x="220.3" y="114">5</text>
<text x="220.3" y="116.6">6</text>
<text x="238.1" y="114">8</text>
<text x="238.1" y="116.6">7</text>
<text x="275" y="116.3" transform="rotate(-90 275 116.3)">2</text>
<text x="79.4" y="121.7">RA3</text>
<text x="79.4" y="124.2">RA4</text>
<text x="98.4" y="121.7">RD7</text>
<text x="98.4" y="124.2">RD6</text>
<text x="79.3" y="129.3">RC7</text>
<text x="79.3" y="131.8">RD0</text>
<text x="79.4" y="126.7">RE2</text>
<text x="98.4" y="126.7">RD5</text>
<text x="98.4" y="129.3">RB5</text>
<text x="98.4" y="131.8">RF7</text>
<text x="79.3" y="134.4">RD1</text>
<text x="79.3" y="136.9">RD2</text>
<text x="98.4" y="134.4">RF6</text>
<text x="98.4" y="136.9">RF5</text>
<text x="78.6" y="142">GND2</text>
<text x="79.3" y="139.4">RD3</text>
<text x="97.7" y="142">GND5</text>
<text x="98.4" y="139.4">RF4</text>
<text x="79.4" y="144.5">RF0</text>
<text x="79.4" y="147.1">RF1</text>
<text x="79.4" y="149.6">RF2</text>
<text x="98.4" y="149.6">RC1</text>
<text x="98.4" y="144.5">RE1</text>
<text x="98.4" y="147.1">RE0</text>
<text x="79.4" y="152.1">RF3</text>
<text x="98.4" y="152.1">RC0</text>
</g>
<text font-size="1.8" fill="#009600" x="102.9" y="88.5">EXT PWR Jumper</text>
<text font-size=".9" fill="#840000" x="233.5" y="20.6">AOFT2618L_AMG</text>
</svg>
